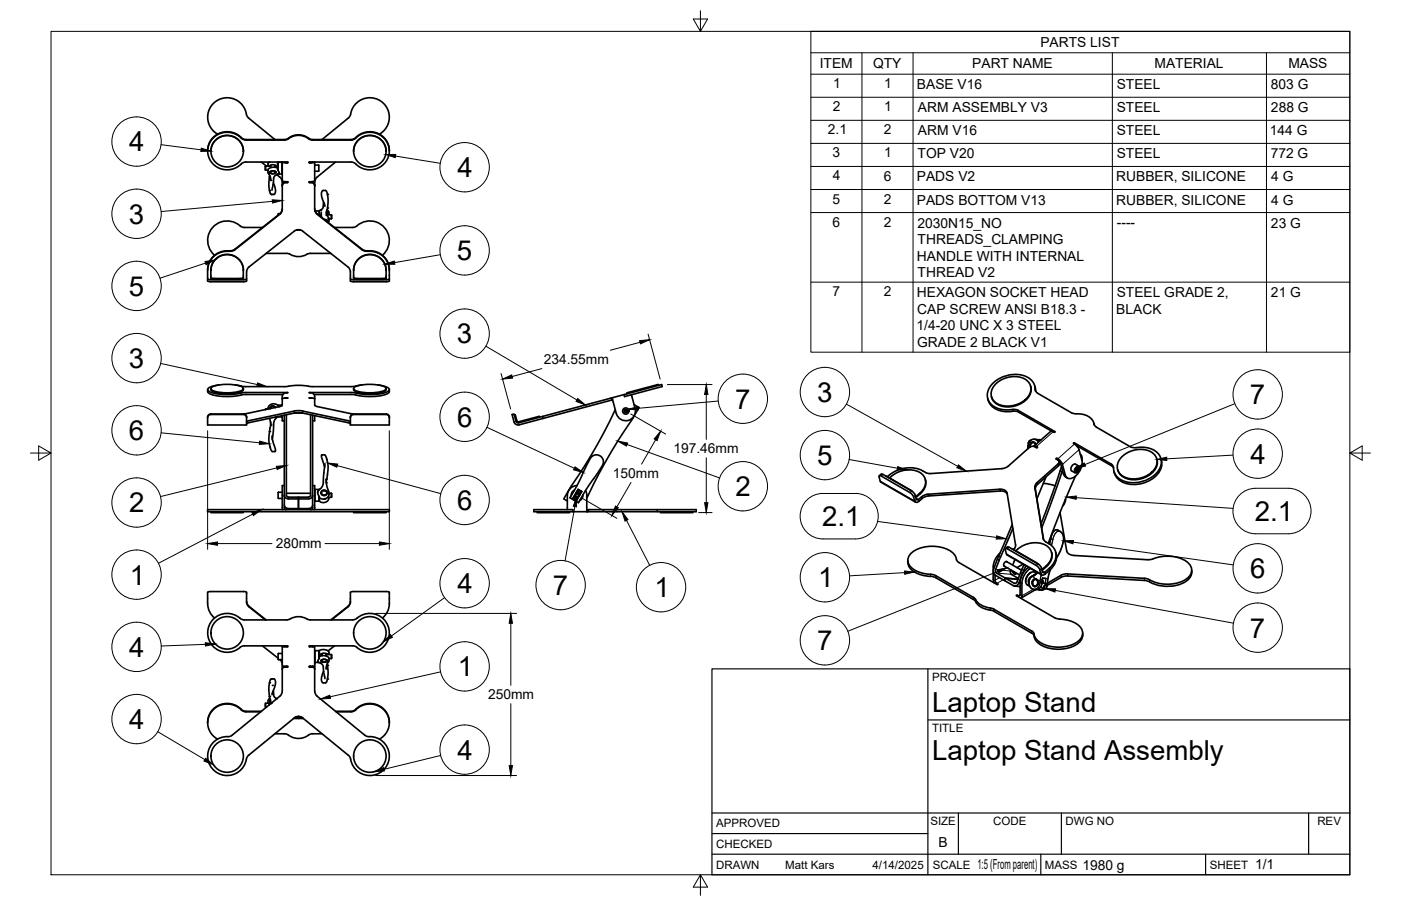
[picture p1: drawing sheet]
<svg xmlns="http://www.w3.org/2000/svg" width="432mm" height="279mm" viewBox="0 0 432 279" stroke-linecap="round" stroke-linejoin="round" font-family="sans-serif">
<!-- layer: Visible -->
<g fill="none" stroke="#000" stroke-width=".51">
<path d="M76.6 36.4l8.1 6.6M76.6 36.4l-.4-.5a6.1 6.1 0 0 0-5-5.6 6.1 6.1 0 0 0-6.6 3.3 6 6 0 0 0 2.5 7.8M64 46.4v.2M64 46.4a6.1 6.1 0 0 1 4.1-5.5 6.1 6.1 0 0 1 6.6 1.8l1.1 .3h12.2a7.9 7.9 0 0 1 5.1-1.3l3.2 1.3 12.7-.1a6.6 6.6 0 0 1 8.6-1.1 5.7 5.7 0 0 1 2.4 4.8M65 46.6v.1M65 46.6a5 5 0 0 1 5-4.9 5 5 0 0 1 5 4.9M66.2 43.5a5 5 0 0 1 7.2-.5 5 5 0 0 1 0 7.3 5 5 0 0 1-7.2-.5 4.7 4.7 0 0 1 0-6.3zM75 46.6v.1M75.8 50h12.8M75.8 50l-.8 .1a6.5 6.5 0 0 1-9.2 .6 5.9 5.9 0 0 1 .3-8.6 5.9 5.9 0 0 1 8.6 .8l1.1 .3h12.2a7.9 7.9 0 0 1 5.1-1.3l3.2 1.3 12.7-.2a6.5 6.5 0 0 1 9.2-.5 5.9 5.9 0 0 1-.3 8.5 5.9 5.9 0 0 1-8.6-.7l-1.1-.3M80.6 50l1.5 1.2M81.9 51.2v1.3"/>
<path d="M81.9 52.5h.7M81.9 51.2h1.5M82.6 52.5v.8l.6 1 .3 1.3M83.1 50l-.5 .4v.8M83.1 54.1l-.2 3.3 .2 1.6 .5 1 .9-.1 .4-.7-.1-1.3-.6-1.5M83.1 51.2a1.29 1.29 0 0 1 2 0M83.2 53.1l.2 .3M83.2 53l1.3-.3 .6 .4a1.21 1.21 0 0 1-2 0zM83.3 51.1l.2 .6M83.3 53a.89 .89 0 0 1 1.6 .3 .89 .89 0 0 1-1.6-.3zM83.4 51l-.2 .2M83.4 52.8l-.1 .5 .3 .2"/>
<path d="M84.7 51.5v.1M84.8 51.2h.7M84.9 51l.1 .2M84.9 52.8l.1 .3-.3 .4M84.9 51.1l-.2 .4M85 53.1l-.2 .3M85.3 53.8l1 .8M85.5 51.8l-1.8-.2-.9 .4-.2 .5M85.6 50h.1M85.6 50.1v2.4zM85.6 52.5l.5 .8-.1 .3-.3 .1M85.6 50.1h1.4"/>
<path d="M85.8 53.7h1.1M86 53.3l-1.6 1.4-.6 4M86.3 54.6l.6 .9 .1 .7v8.4l-.3 .9-.4 .6M86.9 50v3.7M87 50v5.7l1.3 .3M87 53.6l-.1 .1M87.6 56v.2M87.6 50h1.1M88.3 56l.4 .1-.1 .2a1.2 1.2 0 0 0-1.6 1M88.3 56v.2M88.6 50h.1a1.25 1.25 0 0 1-1.7 0M88.7 56.1l-.1 .1a1.2 1.2 0 0 0-1.6 .9"/>
<path d="M95.3 56.1l.1 .1a1.23 1.23 0 0 1 1.6 .9M95.4 50h12.8M95.4 50h-.1a1.22 1.22 0 0 0 1.7 0M95.7 56l-.4 .1 .1 .2a1.18 1.18 0 0 1 1.6 1M95.7 56v.2M96.4 56v.2M96.4 50h-1.1M97 50v5.7l-1.3 .3M97 50.9h1.1M98.1 50.9l.1 1.9h-1.2M100.9 59.8l-.5-1.1-.9 .1-.4 .6v1.2l1 3M100.9 59.9l.2 2.6-.6 3.3"/>
<path d="M103.4 50l-5.7 4.6-.6 .9v9.7l.6 .9 14.5 11.3a8.2 8.2 0 0 1 6 1.8 5.7 5.7 0 0 1 1.8 4.1M109 46.6a5 5 0 0 1 5-4.9 5 5 0 0 1 5 4.9M109 46.6v.1M110.2 43.5a5 5 0 0 1 7.2-.5 5 5 0 0 1 0 7.3 5 5 0 0 1-7.2-.5 4.7 4.7 0 0 1 0-6.3zM116.9 41.4a6 6 0 0 0 .3-10.3 6 6 0 0 0-9.2 4.4l-.6 .9-8.1 6.6M119 46.6v.1M70 77.3h1.1M70 77.5h1.1M70 77.3a5.9 5.9 0 0 0-6 5.8M70 77.5a5.9 5.9 0 0 0-6 5.8M80.9 70.1l-6.3-.1a6.1 6.1 0 0 0-7.2-1.2 6.1 6.1 0 0 0-3.3 6.6l1 2.1 1 1.2M82 78.1l6.7 .1a6.2 6.2 0 0 0 6.6 0l6.7-.1"/>
<path d="M85.7 66.3l.1-.4h.5l-13.9 11-1.3 .4M86.3 66.1l-13.9 11-1.3 .4M87 64.4l-.1 .7-.6 .8M90.7 71.3l-14.2 11.3-.5 1.2v2.2M90.7 71.3l1.3-.5 1.3 .5 14 11 .7 1.2v3.1l1 .3M91.3 71h1.4M97 64.4l.1 .7 .6 .8 13.9 11 1 .4a6.4 6.4 0 0 1 7.3 4.9l.1 4.4M97.1 65l1.2 .1M98.3 65h.1M98.3 65.1v1.3M98.3 65.1l.1 1.4M98.7 66.7h.1"/>
<path d="M99 66.1l-.1 .1M99 65.4v1.1l-.2 .2M99 66.1l-.6 .1M99.7 62.3l-.2 1.9-1.2 .8M100 67.7l.7 .2 .1 .4M100.1 67.7l.5 .2 .1 .3M100.7 67.9v.4M100.8 68.1l-.1 .2M100.9 64.6l.5 .8v.8M100.9 65.4v1.2l.5 .8v.8l-.3 .4M100.9 66.2h1.2M101.4 67.5h.7"/>
<path d="M102.1 66.2v1.3M103.1 70.1l6.3-.1a6.1 6.1 0 0 1 8.8-.1 6.1 6.1 0 0 1-.3 8.8M64 83.1v3.5l.3 .2 11.1 .1 .6-.3v-.6M65 83.3v2.6M65 85.6l1 .3h8M65 83.4a5 5 0 0 1 5-4.9 5 5 0 0 1 5 4.9M65 85.9l1 .3h8M65 83.3a5 5 0 0 1 5-4.9 5 5 0 0 1 5 4.9M75 83.3v2.6M75 85.6l-1 .3M75 85.9l-1 .3M76 86l-1 .3h-10l-1-.3"/>
<path d="M108 86l1 .3M109 85.6l1 .3M109 83.4a5 5 0 0 1 5-4.9 5 5 0 0 1 5 4.9M109 86.3h10M109 86.9h10M110 86.2l8.4-.1 .6-.2v-.5a5.8 5.8 0 0 0-3.3-6.7 5 5 0 0 0-6.7 4.6v2.6l1 .3M119 85.6l-1 .3h-8M120 86.6l-1 .3M120 86l-1 .3M65 119.8v.3M65.1 119.6a12.1 12.1 0 0 1 8.4-.7 1.21 1.21 0 0 1 1.4 1.2 12.1 12.1 0 0 1-9.8 0zM67.5 118.7l-2.3 .5a1.05 1.05 0 0 0-1.1 1.2 12.6 12.6 0 0 0 8.1 1.2l3.2-.6 13.4 .1a1.48 1.48 0 0 0-1.8 1.2v2.7l-.7 .4"/>
<path d="M72.5 118.7l2.9 .5h12.3a23.6 23.6 0 0 1 8.6 0h12.3l2.9-.5M75 119.8v.3M109 119.8a.9 .9 0 0 0 .8 1.1 14.5 14.5 0 0 0 8.8-.3l.4-.8M109.1 119.6a12.1 12.1 0 0 1 8.4-.7 1.21 1.21 0 0 1 1.4 1.2 12.1 12.1 0 0 1-9.8 0zM116.5 118.7l2.3 .5a1.05 1.05 0 0 1 1.1 1.2 12.6 12.6 0 0 1-8.1 1.2l-3.2-.6-13.4 .1a1.45 1.45 0 0 1 1.8 1.2v2.7l.3 .2 11.5 2.5M202.9 118.9v-.3l-8.3 2.2-1.4 .3 .1 .3M307.2 118.1a7.8 7.8 0 0 1 9.4-.7 3.7 3.7 0 0 1-.6 5.8 7.8 7.8 0 0 1-9.4 .7 3.7 3.7 0 0 1 .6-5.8zM317.6 119.1a4.6 4.6 0 0 1-2.9 5.4 7.1 7.1 0 0 1-8.4-.7l-.7-1.5M318.9 119l.1 .5M319.1 119.5l.1 1.1M64 120.1v.7M64 120.7a3.2 3.2 0 0 0 2.9 1.4 25.8 25.8 0 0 0 8.9-.5l11.4 .1"/>
<path d="M64.3 127.9l.7-.2h10a.94 .94 0 0 1 1 1.1v2.3h-12v-2.5zM65 120.1a3.5 3.5 0 0 0 3.1 1.2 11.4 11.4 0 0 0 6.8-.9l.1-.3M76 128.8a.98 .98 0 0 0-1-1h-10a.98 .98 0 0 0-1 1M81.9 126.2v.1M81.9 126.2l-.2 .1M83.1 129l.3 1.9M83.5 130.1l-.6 4.8v1.6l.7 2.5 .3 .3h.9l.1-.6-.9-2.9-.2-1.4M84.8 125.7a.87 .87 0 0 0-.9-.4 .87 .87 0 0 0-.6 .7M84.9 125.6a.94 .94 0 0 0-1-.3 .94 .94 0 0 0-.7 .7M85 128.6h.1M85 125.6a.99 .99 0 0 0-1.1-.4 .99 .99 0 0 0-.8 .8M85.2 128.8l-.8 1.4-.5 5.2"/>
<path d="M85.2 128.8h.1M85.5 128.5l1.4 .1M85.5 128.5h.1M85.6 128.5l-.4 .3M85.6 128.4v.2M85.7 125.1l.3 .3M85.9 125.4l-.7-.7-1.3-.1-.9 .5-.4 1-.7 .1M86.3 125.4l-11.1 2.3M86.9 124.9v.2M86.9 128.2v.4M86.9 124.9l-1.3 .2M86.9 124.9l.1 .1"/>
<path d="M87 128.2v1.6h.6M87 128.5l-.1 .1M87.6 128v28.5l.2 .5 .5 .2M87.8 122.8l1-.1-1.8 .3M88.3 127.9v24.9M90.6 127.4h2.7M90.7 127.4l-14 2.9-.7 .4M90.7 126.8l-14 2.9-.7 .4M90.7 127.4l2.1-.1 14.5 3 .7 .4M90.7 126.7h2.6l14 3 .7 .4M95.7 127.9v24.9M96.2 122.8l-1-.1 1.8 .3"/>
<path d="M96.4 128v28.5M97 128.2v1.6h-.6M109 127.7h10M109 127.8h10M109 127.8a.98 .98 0 0 0-1 1M109 127.7a1 1 0 0 0-1 1.1v2.3h12v-2.5M119 127.7a.98 .98 0 0 1 1 .9M119 127.8a.98 .98 0 0 1 1 1M120 120.1a1.27 1.27 0 0 1-1.3 1.6 23.2 23.2 0 0 1-10.5-.1l-11.4 .1M158.5 128.1l.3-.1 .5 1.9M159.4 129.9l.4 .2M166.2 128.7l-.1-.3-6.4 1.7"/>
<path d="M167.2 128.4l.2 .6M188.4 122.7l.1 .7M188.7 122.7l1.2 4.9a3 3 0 0 0 3.7 2.1 3 3 0 0 0 2.2-3.7M189.7 126.3a167.8 167.8 0 0 1-14 24.2l-1.9 3.4 1.1 .6M192.3 121.7l.2 .6 11.6-3.1-.2-.6-.4 .1-43.7 11.7-.5-.1-.3-.3-.6-2.3-.6 .1 .6 2.3a1.28 1.28 0 0 0 1.6 .9l28.8-7.7M192.5 126.4l.5-.2 .4 .4-.1 .5-.6 .2-.4-.4zM192.5 126.4l.3 .4-.5 .1M193 126.2l-.2 .6 .6-.2M193.3 127.1l-.5-.3-.1 .5M194.6 121.7l1.1 4.3M195.4 124.8l1.6 .9-2 3.3a168.9 168.9 0 0 0-14.1 24.5M304.4 122.9a5.7 5.7 0 0 0 6.7 4l1.8-.1 1.1 .3"/>
<path d="M313.9 127.1l10.2 5.9M317.5 135.9l-.5 .8M317.8 135.7l-.6 .4-.2 .7M318.5 136.4l-.8 .4-.2 1a.92 .92 0 0 1 .5-1.3 .92 .92 0 0 1 1.2 .6 .95 .95 0 0 0-1.1-.8 .95 .95 0 0 0-.7 1.3v.3M318.6 137.6l.6-.1 .6 .4-.2 .2-.7-.3M319 137.8l-.7-.2-1.1 .4-6.4 5.7-1.5 .8-23.3 1.5a10.1 10.1 0 0 0-7.4-1.6l-3 1.1-2.1 1.5M319.1 137.2a.86 .86 0 0 0-1.1-.7 .86 .86 0 0 0-.5 1.3M319.2 120.6h.1M320.4 136.1l-.8-.6-1.1-.1-.7 .3-.8 1-.3 1.8M320.9 135.6l-1 .1M323.8 133.1l-5.1 4.5M323.8 133l1.2 .3 .2-.1-12-6.9a14.2 14.2 0 0 1-6.5-.8 4.4 4.4 0 0 1-.3-7.6 9.4 9.4 0 0 1 11.1-1 5 5 0 0 1 1.7 3.8l.6 .6 10.8 6.1a12.1 12.1 0 0 1 5.1 1.2 4.7 4.7 0 0 1 1.8 2.7l10.9 6.5 1.8 .2"/>
<path d="M331.1 136.6l11.3 6.5 .6 .5a5 5 0 0 0 3.1 4.6 9.3 9.3 0 0 0 11.6-4.5 4.4 4.4 0 0 0-3.7-5.5l-1.8-.3-2 .1M331.1 136.5l-.2 .3 1 .7 .5 .8 1 3.6M331.7 137.3l10.9 6.3 .6 .6M337.1 130.6l.2 .4M64 157.2h56v.6h-56zM65 157.8v.3h10v-.3M87 151.8l-1.3 .1 .1 1.8h1.2M87.6 149.8h-.6v6.7l.2 .7M87.6 155.7l.3 .7 1 .4M87.6 152.7l.3 .7 .6 .4 3.5 .1v-.6h-3.1M88.3 152.1h7.4M88.3 152.7l.2 .4 .4 .2"/>
<path d="M88.9 156.8h6.2M95.7 152.7l-.2 .4-.4 .2M96.4 149.8h.6l-.2 7.4M96.4 155.7l-.3 .7-1 .4M96.4 156.5l-.2 .5-.5 .2M96.4 152.7l-.3 .7-.6 .4-3.5 .1v2.9v-3.5h3.1M97 154.5l.1 .1M97.1 150.9v3.7M97.1 154.6l1.3-.1-.1-1.4v1.5M97.1 150.9l1.3 .1M97.1 150.9l-.1 .1M98.3 151.1l-.4 .8"/>
<path d="M98.3 151.1l-.3 .4-.1 .5 .4 1.1M98.3 150.9v.1M99 152a.91 .91 0 0 1 .9-.7 .91 .91 0 0 1 .9 .7M100.1 144.1l-1-3 .1-.8h.9l.3 .3 .6 2.4 .1 1.9-.6 3.8M100.1 143l-.5 6.3-.5 1.1-.8 .7M100.3 153.8l-.3 .1M100.5 153.7l-.7 .2M100.5 147.8l.3 2.3 .6 1.6-.1 1.1-.5 .7-.7 .4h-1l-.7-.4M101 153.4h1.1M101.4 153.4l-.2 .8-.8 .7h-1.3l-.7-.4M101.4 152.1h.7M102.1 152.1v1.3"/>
<path d="M109 157.8v.3h10v-.3M164.5 157.2h12.1v.6h-12.1zM165.5 157.8v.3h10.1v-.3M174.9 152.8v4.4M176.5 153.9l-.8-.4 2.4-4.1 3.9-8.2 .7-.6 .8-.3h.8l.7 .3 .9 1.3-.1 1.5-4.9 7.2-2.7 4.4M176.5 153.9l1.1 .6M176.5 153.8l1.2 .6M176.6 157.8h4.2M176.7 153.5l1.1 .7M176.8 153.2l1.2 .7M177.1 152.8l.3 .5 .8 .2M177.1 151.1l-.8 .7-.3 1.1"/>
<path d="M177.5 152.1h.7l.4 .6M177.6 154.5l.6 .5M177.7 151.6l1.2 .7M177.8 149.8a2.99 2.99 0 0 0-2.9 2.9M177.9 151.3l1.1 .7M178.1 151.1l1.1 .6M178.1 151l-1.7 2.9M178.1 151h.1M178.1 151h.2M178.2 150.9l1.1 .7M179.2 151.5l.1 .1M179.3 151.6l-1.7 3"/>
<path d="M179.7 152.6l-.3 1.1-.8 .7M180.5 151.3l.4 1.4M180.8 157.2h.3M180.8 152.8v5M180.8 157.8h.3M180.9 153.5l-.1 .1M181.1 157.2h33.5v.6h-33.5zM202.6 157.2v.6M203.6 157.8v.3h10v-.3M271 146.7l.7-.5 .5 .1 8.8 5.1 1 1.1 .4 1.5M273 146.8l7.9 4.6M274.7 146.9l-.5 .5"/>
<path d="M274.7 146.9a7.8 7.8 0 0 1 9.5-.7 3.7 3.7 0 0 1-.6 5.8l-1.4 1.2M280.5 151.9l-8.9-5.1-.3-.1-.4 .1 .7 1.9 10.6 6.2M280.5 151.9l1.1 1.4M281.6 153.3l.3 1.2M282.4 154l.3 .2 .4-.2M283.1 154l1.7-1.3 1.2-.3 22.2-1.5 1 .1a1.56 1.56 0 0 1 1.2 1.2l2.6 15.8-.1 .8-.5 .7M285.2 147.8a4.1 4.1 0 0 1-1.6 4.5l-1.3 1.2M310.4 152.4l-1-.9-1.1-.1-22.1 1.5-1.3 .4-1.6 1.3a.78 .78 0 0 1-1.4-.2M319 150.4l2.6 16.1M319.6 148.8l-.6 .9v.7M319.8 149.4l-.6 .9-.1 .6M321.6 149.1l3.6 .7"/>
<path d="M322.4 147l-2.8 6.9M325.5 141.6l.8 .5v.7l-.2 .3M326.1 143.1l-6.5 5.7M326.2 143.7l-6.4 5.7M326.3 142.1l.6 .8M326.4 142.3a.99 .99 0 0 1-.2 1.4M326.4 142.5l.4 .2M326.7 158.1l2.1 11.9 .7 .9 1.5 .4 22.7 1.3M326.9 142.9l.8 3.2M327.2 144l-6.4 17.6M327.5 145.1l-6.4 17.7M327.8 146.1l.4 .8 .8 .5"/>
<path d="M328.4 154l-.1 .9-.8 1.1M330.3 145.2l1.4 .7 .9-.8 .1-1.1-1.2-.9a1.38 1.38 0 0 0-1.2 2.1M331.4 146.8l-4.3 10.4-4 10.4M331.7 144.6l.4-.4 .4 .2-.2 .6-.4 .4-.4-.2zM331.7 144.6l.1 .1-.2 .2M331.9 144.4l-.1 .3 .5 .3M333 140.1a4.6 4.6 0 0 1 .2 4.3 4.3 4.3 0 0 1-3.9 3.2l-.8-.6-.2-.5-.8-3.3a2.55 2.55 0 0 0-2-1.8v.2M343.3 145.4l.2 .5M346.1 140.6a7.8 7.8 0 0 1 9.4-.7 3.7 3.7 0 0 1-.6 5.8 7.8 7.8 0 0 1-9.4 .7 3.7 3.7 0 0 1 .6-5.8zM356.5 141.5a4.6 4.6 0 0 1-2.9 5.4 7.1 7.1 0 0 1-8.4-.6l-.8-1.5M357.8 141.5a5.7 5.7 0 0 1-3.7 6.8 8.4 8.4 0 0 1-9.9-1l-.7-1.4M279.8 172.8a4.4 4.4 0 0 0 3.8 4.4l4.5 .8 12.2 7.1a6.4 6.4 0 0 0 5.6 3.2l.5 .2"/>
<path d="M306.1 174.8v3.8l.4 1.2M306.7 177.3v1.9l.5 .7M307.2 179.9l.3 .3-12.5-7.2a5 5 0 0 0-4.5-4.1 10.6 10.6 0 0 0-9.8 1.9 3.1 3.1 0 0 0 1.1 4.9 17.9 17.9 0 0 0 6.3 1.7l11.9 6.8 .7 .7M307.4 172.4l-1.1 2.9a1.78 1.78 0 0 0 .5 2.1l2.8 1.6 .3-.7-2.8-1.6M308.2 170.6l-1.3 1.6-.6 1.3-.2 1.3M308.4 171.8l-1.6 3.9v.6l.3 .4M309.4 174.5l4.9 2.8M309.9 169.6l.6 1.6 10.6 6.1M310.2 173.1l4.7 2.8M310.4 173.3a.78 .78 0 0 0-.9 .4 .78 .78 0 0 0 .2 .9M310.5 168.7l-.6 .5M310.5 168.7l.6 .1"/>
<path d="M310.5 169.3l8.9 5.1 1.1 1.3M310.5 169.2l-.5-.1-.1 .5M311.1 168.8l8.8 5.1 1.1 1.4M311.6 175.7l-.2 1 .3 .4M311.7 177.1l2.2 1.3M311.9 169.3l.4 .1M312 161.7l-4.6 10.7M312 176l.8 1M312.1 176.2l1 .7M312.2 162.9l-3.8 8.9M312.3 169.4l7.1 4.1M312.8 172.5l-.7 1.8"/>
<path d="M313.1 169.9a7.8 7.8 0 0 1 9.9-1.2 3.7 3.7 0 0 1-.5 5.8l-1.4 1.2M313.1 176.9l-.2 .1M314.6 176.6l-1.2 2.9-.3 .4h-.5l-2.7-1.6 3.9 .3-3.9-.3-.3 .7 2.7 1.6a1.17 1.17 0 0 0 1.7-.8M315 179.9v3.8M315.3 174l-1.9 1M315.6 174.2l-1 2.3M316.2 174.5l-2.2 5.3M317 175a5.9 5.9 0 0 0-2.6 4.6v4l-.3 .2-.7-.3-.1 .2 11.8 6.8M317.6 175.3a5.9 5.9 0 0 0-2.6 4.6M317.7 176.6a3.2 3.2 0 0 0-1.6 2.7M318.1 177.7l-.9 1.3 .1 1.7 .8 .9 1.1 .2M318.1 177.7l-1.1 1 .1 1.4"/>
<path d="M318.4 178.9a1.05 1.05 0 0 1 1.5 .1 1.05 1.05 0 0 1-.2 1.5 1.05 1.05 0 0 1-1.5-.1 1.05 1.05 0 0 1 .2-1.5zM318.5 179a.96 .96 0 0 1 1.4 .4 .96 .96 0 0 1-.6 1.3 .97 .97 0 0 1-1.1-.6 .97 .97 0 0 1 .3-1.1zM318.5 178.9a.94 .94 0 0 1 1.3 .1 .94 .94 0 0 1 .1 1.2 .93 .93 0 0 1-1.4 .5 .93 .93 0 0 1-.2-1.4zM318.7 177.5l-.6 .2M318.7 177.5h.1M318.7 177.4h.1M319 177.3l-.3 .1M319.2 178.6a1.17 1.17 0 0 0-1 1.1 1.17 1.17 0 0 0 .8 1.2M319.4 173.5l.4 .3M319.4 177l-1.1 .6M319.5 176.8a2.01 2.01 0 0 0-3.2 1.5l-.1 .5a1.56 1.56 0 0 0 1.2 2M319.8 176.6l-1.1 .9"/>
<path d="M320.5 175.7l.3 1.2a.64 .64 0 0 0 1 .4l.4-.3M321 175.3l.3 1.1M321.2 179.5l1.3 .8M321.2 179.4l.3 .3M321.2 178.9l.4 .9-.4-.9M321.5 166.1l.8 1M322.3 167.1a4.5 4.5 0 0 1 3.2 3.7 4.5 4.5 0 0 1-2.1 4.4M322.3 178.4l-1-.1-.5 2.6-.7 .8-.9 .1M323.4 175.2l-1.6 1.4-.5-.2M323.7 175.6l-.6 2.3-.4 2.7 4.3-2.5M324.1 170.3a4.1 4.1 0 0 1-1.6 4.4l-1.3 1.2M325.4 170.2l.1 .6"/>
<path d="M325.5 170.8a5.1 5.1 0 0 1-1.9 5l-1.4 1.2M326.8 163.9l-1.3-.5-.8 .6-.6 1-.7 2.8M326.8 163.9l.9 1.2 .1 1.4-1 3.4-1.2 2.2M327 177.4l-4.2 2.5M327.1 177.4l2-.4 23.6 1.4M327.1 178l2-.4 23.6 1.4M355.4 172.3a11 11 0 0 1 11 1.4 3 3 0 0 1-.9 5 11.9 11.9 0 0 1-11.9-.2l-.9-.2M355.4 172.3l-1.7 .3M367.3 175.9a4 4 0 0 1-3 4.1 12.2 12.2 0 0 1-10.7-.9l-.9-.1M64 186.2l.4 2.1 .7 1.2 1 1.1M65 182.4h10M65 182.4a.82 .82 0 0 0-1 .2 .82 .82 0 0 0 0 1v2.6"/>
<path d="M74 190.7l1.3 .5 13.4-.1a6.2 6.2 0 0 1 6.6 0l13.4 .1 1.3-.5M74 190.7a6 6 0 0 0-8.4 .4 6 6 0 0 0 .3 8.4 6 6 0 0 0 8.4-.1l1-.2h13.4l-.1 .3h-1.6v6h1.3M75 182.4a.82 .82 0 0 1 1 .3 .82 .82 0 0 1 0 .9 4.4 4.4 0 0 0 .5 3.3l5.3 4.3M76 185.5l.5 1.2 5.5 4.5M80.9 199.2l4.8 3.8M87.6 199.2v.3M96.4 199.2v.3M103.1 199.2l-2 1.5M108 185.5l-.1 .6-.6 .9-5.3 4.2M109 182.4h10M109 182.4l-.9 .2-.1 1a4.6 4.6 0 0 1-.5 3.3l-5.3 4.3M110 190.7a6 6 0 0 1 8.4 .4 6 6 0 0 1-.3 8.4 6 6 0 0 1-8.4-.1l-1-.2h-13.4l.1 .3h1.6v6"/>
<path d="M119 182.4l1 .3M120 182.7v.9a7.6 7.6 0 0 1-2.1 7M300.7 184.9a6.6 6.6 0 0 0 5.2 2.8l.5 .2M306.4 188.6l12.1 7.1a5 5 0 0 0 4.5 4.1 10.5 10.5 0 0 0 9.9-2 3.2 3.2 0 0 0 .8-2.5M306.4 187.9l11.6 6.7M312.7 180.7l1.7 .2M315 183.7l-.4 .8M319.2 181.8l-4.6 2.7M320.8 181.1l.9 .6M321.9 181.7l-.8 .3-1.3-.2M322 180.7l.5-.2 .2 .3-.2 .5-.5 .3-.2-.3zM322.3 181.5l-.1 .1"/>
<path d="M322.7 180.8v-.3a.69 .69 0 0 0-.9 .2 .69 .69 0 0 0 .2 1l.2-.1M325.1 190.5l1.6 .4M326.7 190.9a7.9 7.9 0 0 1 6.7 3.1 3.2 3.2 0 0 1-1.9 4.3 11.1 11.1 0 0 1-11.8-.9l-.8-1.2-.4-1.2-.5-.4M80.3 219.5l-5.3-.1a6.6 6.6 0 0 0-8.3-1.3 5.7 5.7 0 0 0 .4 9.8M80.6 219.4l-5.6-.2a6.5 6.5 0 0 0-9.2-.6l-1.3 1.9-.5 2.2M81.9 216.9v1.2M83.1 210.5l-.2 2.6 .6 3.4M83.1 216l-.1 1.4M83.1 210.4l.5-1h.9l.4 .6-.1 1.2-1 3M83.1 216.9h-1.2l-.2 .2a.65 .65 0 0 0 .4 1M83.1 215.2l-.5 .8v.9M84.2 213l.2 1.6 .9 .9"/>
<path d="M85.7 203.3l1.3 .1M86.3 214.7l-15.4 12.4a6.1 6.1 0 0 0-6.3 3.4 6.1 6.1 0 0 0 1.4 7.1 6.2 6.2 0 0 0 6.4 1.1 6.2 6.2 0 0 0 3.8-5.2l.4-.6M86.3 203.4l.5 .7 .2 .8M87 205.5v7.6l-.3 1-.4 .6M87 201.5h-1.2l-.1 1.8M87.6 205.8l-.4 .1-.2 .5M87.6 205.5v.3M88.3 205.5v.3M88.3 205.5h.3M88.6 205.4l.2 .2-.2 .2h-1M95.4 205.5h.3M95.4 205.4v.4h1.2l.4 .6"/>
<path d="M95.7 205.5h1.3M95.7 205.5v.3M96.4 205.5v.3M97 204.2l1.2 .1M97 205.5v7.6l.5 1.3 15.6 12.7a6.1 6.1 0 0 1 6.3 3.4 6.1 6.1 0 0 1-1.4 7.1 6.2 6.2 0 0 1-6.4 1.1 6.2 6.2 0 0 1-3.8-5.2l-14.5-12.1-1.3-.5-1.3 .5M97.1 200.7l-.1 4.2M97.1 200.7h1.2M97.1 200.7l-.1 .1M97.9 203.9l.4 .4M98.3 200.7l1.1-.4 1.2 .1 .7 .6 .1 .8M98.3 204.3l.7 .4 .6 .6 .5 4M98.3 200.7v2.4z"/>
<path d="M98.3 203.1l-.4 .8 .1 .3 .3 .1M98.4 202.4l1.7-.2 .9 .3 .4 .4v1l-.6 1.1-.3 1.2M98.4 201.8h.8M98.9 201.8a1.29 1.29 0 0 1 2 0M99 203.7l.2 .3M99 203.6l1.3-.3 .6 .5a1.21 1.21 0 0 1-2 0zM99.1 201.7l.2 .5M99.1 203.6a.89 .89 0 0 1 1.6 .3 .89 .89 0 0 1-1.6-.3zM99.1 201.6l-.1 .2M99.1 203.5v.4l.2 .2M100.5 201.8h1.6M100.7 201.6l.1 .2"/>
<path d="M100.7 203.5l.1 .2-.4 .4M100.7 201.7l-.2 .6M100.8 203.7l-.2 .3M100.9 204.7l.2 3.3-.3 1.8-.4 .8-1-.1-.3-.7 .1-1.3 .5-1.5M101.4 203.1h.7M102.1 201.8v1.3M103.4 219.4l5.6-.2a6.6 6.6 0 0 1 8.6-1.1 5.7 5.7 0 0 1 2.4 4.8M103.6 219.5l5.4-.1a6.5 6.5 0 0 1 9.5-.3 5.7 5.7 0 0 1-1.6 8.8M64 222.7v.2M84.7 226.3h3.3a7.9 7.9 0 0 0 5.1 1.3l2.9-1.3h3.3M90.7 221.4l-14.1 11.5M90.9 221.3h1.1v.3h-1.5"/>
<path d="M92 220.9v.4M93.1 221.3h-1.1v.3h1.5"/>
<circle cx="192.9" cy="126.8" r=".96"/>
<circle cx="99.8" cy="151.9" r=".91"/>
<circle cx="99.9" cy="152" r=".79"/>
<circle cx="99.9" cy="152.1" r=".85"/>
<circle cx="177.9" cy="152.7" r=".48"/>
<circle cx="177.9" cy="152.7" r=".62"/>
<circle cx="70" cy="195.2" r="5"/>
<circle cx="114" cy="195.2" r="5"/>
<circle cx="70" cy="233.2" r="5"/>
<circle cx="114" cy="233.2" r="5"/>
</g>
<g fill="#000">
<circle cx="83" cy="54.6" r=".25"/>
<circle cx="83.1" cy="58.8" r=".25"/>
<circle cx="83.5" cy="55.6" r=".25"/>
<circle cx="83.7" cy="60" r=".25"/>
<circle cx="85.2" cy="53.9" r=".25"/>
<circle cx="100.9" cy="59.9" r=".25"/>
<circle cx="98.8" cy="66.7" r=".25"/>
<circle cx="98.8" cy="64.8" r=".25"/>
<circle cx="100.5" cy="66.3" r=".25"/>
<circle cx="100.9" cy="64.1" r=".25"/>
<circle cx="101" cy="67.5" r=".25"/>
<circle cx="83.1" cy="133.1" r=".25"/>
<circle cx="83.5" cy="131.1" r=".25"/>
<circle cx="100.5" cy="147.8" r=".25"/>
<circle cx="100.5" cy="148.9" r=".25"/>
<circle cx="318.3" cy="177.6" r=".25"/>
<circle cx="318.7" cy="177.5" r=".25"/>
<circle cx="319.4" cy="177" r=".25"/>
<circle cx="320.7" cy="178.7" r=".25"/>
<circle cx="320.7" cy="178.8" r=".25"/>
<circle cx="83" cy="214.8" r=".25"/>
<circle cx="83.1" cy="210.5" r=".25"/>
<circle cx="83.4" cy="216.9" r=".25"/>
<circle cx="83.5" cy="217" r=".25"/>
<circle cx="83.7" cy="209.4" r=".25"/>
<circle cx="83.9" cy="211.4" r=".25"/>
<circle cx="85.2" cy="215.4" r=".25"/>
<circle cx="98.8" cy="204.5" r=".25"/>
<circle cx="100.5" cy="206.2" r=".25"/>
<circle cx="100.9" cy="209.4" r=".25"/>
<circle cx="100.9" cy="205.2" r=".25"/>
</g>
<!-- layer: Visible Narrow -->
<g fill="none" stroke="#000" stroke-width=".31">
<path d="M312 126.3l.1 .5M313.8 126.6l.1 .5M316.8 138h.1M316.8 137.5h.1M317.1 138.2l-.3-.2v.4M318.8 135.5l.7 .2 .5 .7M319 120l.2 .6M319.4 135.5l1 .6M319.7 137.9l.1 .1M319.9 135.7h.9M320 136.4a1.65 1.65 0 0 0-2-.8 1.65 1.65 0 0 0-1.1 1.9l-.1 .5M320.4 135.6l.4 .1"/>
<path d="M324.6 133.2l-5.2 4.5M325.1 133.1v.1M331.1 136.6l.2 .4M331.2 136.9l-5.2 4.6M332.6 138.7l-5.2 4.5-.5-.3M337.2 130.8v.2M271.3 148.3l10.6 6.2 .5-.5M272.2 146.3l-.6 .5M273.4 147h-.1M280.5 151l-.1 .1M281 151.4l-.5 .5M282.1 152.8l-.5 .5"/>
<path d="M282.3 153.6l.8 .4 .2 .6M283.6 152v.3M284 153.2l.2 .6M286 152.4l.2 .6M308.2 150.9l.1 .5M319 150.4l.1 .5M319.6 148.8l.2 .6M325.8 141.3l.1 .5M326.1 143.1l.1 .6M326.7 145.2l.6 .4M327.1 144.3l.2 .1M327.7 146.1l.6 .4"/>
<path d="M331.7 144.2l.6-.3a1.03 1.03 0 0 1 .3 1.2 1.03 1.03 0 0 1-1.1 .6l-.2-.5zM332.5 143.7a1.38 1.38 0 0 0-1.2 2.1M342.4 143.1l.2 .5M286.8 177.1v.7M288.4 177.5v.7M306.1 174.8l.3 .2M306.8 175.7l4.6 .4M307.1 176.7l4.6 .4M307.4 172.4l.6 .3M307.8 171.5l.6 .3M308.1 178.2l-1.4 .7M309.2 178.8l-2 1.1v.3"/>
<path d="M310.2 170.8l10.6 6.1 .5-.5M311.1 168.8l-.6 .5M311.9 176l-.5 .2M312.2 176.4v.2M312.3 169.4l-.1 .1M312.5 176.9l-.6 .3M312.6 179.9h.4M313.1 176.9v.1M314 179.8h.4M314.4 179.6l.6 .3M314.6 176.6l.5 .3M315 175.6l.5 .3"/>
<path d="M318.1 177.7v.1M318.1 177.8a2.31 2.31 0 0 0 .4 3.9 1.87 1.87 0 0 0 2-2M318.7 177.5h.1M319.4 173.5h-.1M319.8 176.6l-.9 .8-.8 .4M319.9 173.9l-.5 .5M320.5 179.7l.6 .1M320.5 179.2h.1M320.5 179.2v.5M320.6 179.2a2.3 2.3 0 0 1-1.9 2.6M320.8 177.6h.1M320.8 177.2l-.3 2-2.4-1.4"/>
<path d="M320.9 177.2l-.3 2M321 175.3l-.5 .4M321.1 179.8h.1M321.2 179.8a1.99 1.99 0 0 1-2 2M321.2 176l.8 .5 .2 .5M321.3 178.4l1.1 .1M321.3 178.4h.1M321.3 178.4l-.2 1.4M321.4 178.2l-.1 .1M321.5 166.1l.1 .2M322.1 179.9v.2M322.1 179.9h.1"/>
<path d="M322.2 178.4l.1 .1M322.2 179.9h.6M322.2 179.9v.2M322.3 178.4v.1M322.3 178.5h.1M322.3 178.4l-.1 1.5M322.3 178.3v.1M322.4 178.5l-.2 1.4M322.5 174.5v.2M322.8 179.9h.1M322.8 179.9l-.1 .6M322.8 179.4h.1"/>
<path d="M322.9 179.4l-.1 .5M323.4 175.2l.2 .6M323.5 167.8l.3-1.7 .6 .4-.4 1.7M323.7 175.6l-.9 3.8M323.8 166.1h.1M324.1 168.3l1.1-3.6 .8-.8 .9 .1 .8 1.1 .1 1.5-.9 3.1-1.3 2.4M326.1 163.5l-.6-.1-.7 .5-1 2.2M326.8 163.9l-.6-.1-.8 .4-.6 .9-.3 1.4M327 177.4v.7M327.7 166.8h.1M329.1 177v.6M352.7 178.4v.6"/>
<path d="M354.3 178.8v.7M300 184.2v.7M300.7 184.9v.6M305.2 187.5v.7M306.4 187.9v.7M307.5 180.1v.2M313.5 183.6v.3M318 194.6v.6M318.4 181.7l-3.4 2-.6-.3-.6 .3v.3M318.7 195.5v.7M321.4 181.5l-.9 .4-.7-.1M321.5 181.5l-1.2 .4"/>
<path d="M321.9 181.7l-1 .3"/>
</g>
<!-- layer: Border -->
<path d="M15.7 9.7h400.3v260.1h-400.3zM215.9 3.3v6.4l-2.2-3.8h4.4l-2.2 3.8M9.4 139.7h6.3l-3.8-2.2v4.4l3.8-2.2M416 139.7l3.8 2.2v-4.4l-3.8 2.2h6.4M215.9 269.8l2.2 3.8h-4.4l2.2-3.8v6.3" fill="none" stroke="#000" stroke-width=".31"/>
<!-- layer: Parts Lists -->
<g fill="none" stroke="#000" stroke-width=".31">
<path d="M249.9 9.7h166.1v98.9h-166.1zM249.9 16.3h166.1M265.7 16.3v92.3M281.4 16.3v92.3M342.8 16.3v92.3M390.3 16.3v92.3M249.9 22.9h166.1M249.9 30h166.1M249.9 37.1h166.1M249.9 44.2h166.1M249.9 51.3h166.1M249.9 58.4h166.1"/>
<path d="M249.9 65.6h166.1M249.9 87h166.1"/>
</g>
<!-- layer: Balloons -->
<g fill="none" stroke="#000" stroke-width=".31">
<path d="M248.3 154.6a7 7 0 0 1 5.3-2.4h10.1a7 7 0 0 1 7 7 7 7 0 0 1-7 7h-10.1a7 7 0 0 1-6.4-4.1 7 7 0 0 1 1.1-7.5zM381.7 153a7 7 0 0 1 5.3-2.4h10.1a7 7 0 0 1 7 7 7 7 0 0 1-7.1 7h-10a7 7 0 0 1-6.4-4.1 7 7 0 0 1 1.1-7.5z"/>
<circle cx="42.1" cy="43.7" r="7.6"/>
<circle cx="143.2" cy="51.6" r="7.6"/>
<circle cx="42.1" cy="65.9" r="7.6"/>
<circle cx="143.2" cy="77.2" r="7.6"/>
<circle cx="42.1" cy="88.2" r="7.6"/>
<circle cx="42.1" cy="110.4" r="7.6"/>
<circle cx="143.2" cy="102.9" r="7.6"/>
<circle cx="42.1" cy="132.7" r="7.6"/>
<circle cx="143.2" cy="128.5" r="7.6"/>
<circle cx="228.9" cy="123" r="7.6"/>
<circle cx="254.2" cy="120.9" r="7.6"/>
<circle cx="387.6" cy="121.6" r="7.6"/>
<circle cx="387.6" cy="139.9" r="7.6"/>
<circle cx="42.1" cy="155" r="7.6"/>
<circle cx="143.2" cy="154.2" r="7.6"/>
<circle cx="228.9" cy="150" r="7.6"/>
<circle cx="254.2" cy="140.3" r="7.6"/>
<circle cx="42.1" cy="177.2" r="7.6"/>
<circle cx="143.2" cy="179.9" r="7.6"/>
<circle cx="254.2" cy="178" r="7.6"/>
<circle cx="387.6" cy="175.3" r="7.6"/>
<circle cx="42.1" cy="199.5" r="7.6"/>
<circle cx="172.8" cy="180.4" r="7.6"/>
<circle cx="203.7" cy="181.1" r="7.6"/>
<circle cx="254.2" cy="197.5" r="7.6"/>
<circle cx="387.6" cy="193.6" r="7.6"/>
<circle cx="143.2" cy="205.5" r="7.6"/>
<circle cx="42.1" cy="221.8" r="7.6"/>
<circle cx="143.2" cy="231.2" r="7.6"/>
</g>
<!-- layer: 0 -->
<g fill="#000" stroke="#000" stroke-width=".31">
<path d="M62 45.7l3 .9-3.1 .1zM118.9 47.6h3.1l-.2 1zM83.9 61.6l3.1 .2-3 .8zM63.2 80.6l3.1-.4-2.8 1.4zM118.6 81.5l2.9-1 .2 1zM79.4 118.1l2.9 1.1-3.1-.1zM80 136l3 .8-3.1 .3zM178.1 122.9l2.3 2-2.9-1.1zM190.4 136l3 .6-.3 1zM193.6 126.2l3-.8 .1 1zM77.6 158.1l3-1-2.5 1.9zM85.2 143.8l3.1-.2-2.9 1.2z"/>
<path d="M101 142.8l3.1 .3-.3 1zM177.7 153.2v3.1l-1-.2zM177.2 144l2.6 1.7-3-.8zM276.7 143.9l2.9 1h-3.1zM295.4 143.4l2.4 1.9-2.9-1zM328.7 153.3l3-.3v1zM331.6 144.4l2.6-1.6 .4 .9zM356.6 141.7l3-.7v1zM191.7 157.8l1.8 2.5-.9 .4zM278.8 176.1l3.1 .3-3.1 .7zM307.2 165.2l2.9 1h-3.1zM307.4 175.7l3-.6-2.7 1.6z"/>
<path d="M327.7 166.8l3.1-.1-.1 1zM63.3 198.2l3.1 .4-3.1 .6zM120.4 195.7l.5 .8-2.7 1.4zM322.2 181.5l3.1 .1-.2 1zM98.8 215.6l2.8-1.2 .3 1zM63.4 233.8l2.3 2-2.8-1.1zM115.4 238l2.8-1.3 .2 1z"/>
</g>
<g fill="none" stroke="#000" stroke-width=".31">
<path d="M49.6 44.6l12.4 1.6M121.9 48.1l13.8 2.3M83.9 62.1l-34.2 3.1M135.7 78.5l-14.1 2.5M63.4 81.1l-14.1 4.7M49.5 112.1l29.8 6.5M149.8 106.8l28 16.5M49.7 133.5l30.3 3M150.1 131.8l26.9 12.6M193.3 137.1l28.5 10.3M221.4 123.7l-24.7 2.2M260.9 124.6l34.3 19.2"/>
<path d="M380.6 124.5l-46.2 18.8M77.9 158.6l-29.1 15.1M85.3 144.3l-35.8 8.8M103.9 143.6l31.9 8.6M177.2 156.2l-3 16.8M261.7 141.7l14.9 2.7M331.7 153.5l48.3 3.3M380 140.4l-20.4 1.1M193.1 160.5l7.1 13.8M270.5 160.8l36.6 4.9M278.8 176.6l-17 1M307.6 176.2l-46.3 18.5"/>
<path d="M330.8 167.2l49.3 7M63.3 198.7l-13.6 .5M137 184.3l-16.4 11.8M325.2 182.1l54.9 10.1M135.8 207.2l-34.1 7.7M48.6 225.7l14.5 8.6M135.8 233l-17.5 4.3"/>
</g>
<!-- layer: FD_Dimensions -->
<g fill="none" stroke="#000" stroke-width=".31">
<path d="M154.4 115.2l3 10.9M167 113.7l-9.2 2.4M197.3 105.6l-9.2 2.4M199.7 103l3.8 13.9M205.7 118.6h13.8M64 132.8v36.6M120 132.8v36.6M194.4 127.7l10.7 6.2M202.1 135.6l-4.4 7.5M217.7 121.6v13.9M179.4 153.6l10.7 6.3M194.5 148.8l-4.4 7.5"/>
<path d="M215.3 158.1h4.2M217.7 141.2v13.8M67 167.6h16.8M100.2 167.6h16.7M115.8 189.2h43.4M157.4 192.2v19.1M157.4 217v19.1M115.8 239.2h43.4"/>
</g>
<path d="M154.9 116.9l2.8-1.3 .3 1zM197.1 105.1l3.1-.3-2.8 1.2zM203.6 133l-1.1 2.9-.9-.5zM217.7 118.6l.5 3h-1zM189.7 156.1l.9 .5-2 2.4zM217.2 155h1l-.5 3.1zM64 167.6l3-.5v1zM116.9 167.1l3.1 .5-3.1 .5zM157.4 189.2l.5 3h-1zM156.9 236.1h1l-.5 3.1z" fill="#000" stroke="#000" stroke-width=".31"/>
<!-- layer: Titleblock -->
<path d="M219.4 206.3h196.6v63.5h-196.6zM286 206.3v63.5M286 222h130M219.4 257.1h66.6M219.4 250.7h196.6M295.4 250.7v12.7M327.1 250.7v12.7M403.3 250.7v12.7M219.4 263.4h196.6M320.8 263.4v6.4M371.6 263.4v6.4" fill="none" stroke="#000" stroke-width=".36"/>
<g font-size="8.5">
<text x="39.9" y="46.7">4</text>
<text x="141" y="54.6">4</text>
<text x="39.7" y="68.9">3</text>
<text x="140.8" y="80.2">5</text>
<text x="39.7" y="91.2">5</text>
<text x="140.8" y="105.9">3</text>
<text x="39.7" y="113.5">3</text>
<text x="251.9" y="123.9">3</text>
<text x="385.3" y="124.7">7</text>
<text x="140.9" y="131.6">6</text>
<text x="226.6" y="126">7</text>
<text x="39.8" y="135.7">6</text>
<text x="251.9" y="143.4">5</text>
<text x="385.4" y="143">4</text>
<text x="226.7" y="153">2</text>
<text x="39.8" y="158">2</text>
<text x="140.9" y="157.2">6</text>
<text x="386.8" y="160.7">2.1</text>
<text x="253.4" y="162.3">2.1</text>
<text x="385.3" y="178.3">6</text>
<text x="40" y="180.3">1</text>
<text x="141" y="182.9">4</text>
<text x="170.4" y="183.5">7</text>
<text x="201.7" y="184.2">1</text>
<text x="252.2" y="181.1">1</text>
<text x="385.3" y="196.6">7</text>
<text x="39.9" y="202.5">4</text>
<text x="251.9" y="200.5">7</text>
<text x="141.1" y="208.6">1</text>
<text x="287.3" y="219.5">Laptop Stand</text>
<text x="39.9" y="224.8">4</text>
<text x="141" y="234.2">4</text>
<text x="287.3" y="234.5">Laptop Stand Assembly</text>
</g>
<g font-size="4.3">
<text x="320.7" y="14.5">PARTS LIST</text>
<text x="252.7" y="21.1">ITEM</text>
<text x="269.1" y="21">QTY</text>
<text x="299.7" y="21.1">PART NAME</text>
<text x="355.9" y="21.1">MATERIAL</text>
<text x="397.1" y="21.1">MASS</text>
<text x="256.8" y="27.2">1</text>
<text x="272.5" y="27.2">1</text>
<text x="282.6" y="27.5">BASE V16</text>
<text x="344.2" y="27.5">STEEL</text>
<text x="391.7" y="27.5">803 G</text>
<text x="256.6" y="34.3">2</text>
<text x="272.5" y="34.3">1</text>
<text x="282.9" y="34.6">ARM ASSEMBLY V3</text>
<text x="344.2" y="34.6">STEEL</text>
<text x="391.7" y="34.6">288 G</text>
<text x="255.2" y="41.4">2.1</text>
<text x="272.4" y="41.4">2</text>
<text x="282.9" y="41.7">ARM V16</text>
<text x="344.2" y="41.7">STEEL</text>
<text x="391.4" y="41.7">144 G</text>
<text x="256.6" y="48.6">3</text>
<text x="272.5" y="48.6">1</text>
<text x="282.8" y="48.9">TOP V20</text>
<text x="344.2" y="48.9">STEEL</text>
<text x="391.6" y="48.9">772 G</text>
<text x="256.7" y="55.6">4</text>
<text x="272.4" y="55.7">6</text>
<text x="282.6" y="56">PADS V2</text>
<text x="344" y="56">RUBBER, SILICONE</text>
<text x="391.8" y="56">4 G</text>
<text x="256.6" y="62.8">5</text>
<text x="272.4" y="62.8">2</text>
<text x="282.6" y="63.1">PADS BOTTOM V13</text>
<text x="344" y="63.1">RUBBER, SILICONE</text>
<text x="391.8" y="63.1">4 G</text>
<text x="256.6" y="69.9">6</text>
<text x="272.4" y="69.9">2</text>
<text x="282.8" y="70.2">2030N15_NO</text>
<text x="344.2" y="70.1">----</text>
<text x="391.7" y="70.2">23 G</text>
<text x="282.8" y="75.3">THREADS_CLAMPING</text>
<text x="282.6" y="80.4">HANDLE WITH INTERNAL</text>
<text x="282.8" y="85.5">THREAD V2</text>
<text x="256.6" y="91.3">7</text>
<text x="272.4" y="91.3">2</text>
<text x="282.6" y="91.6">HEXAGON SOCKET HEAD</text>
<text x="344.2" y="91.6">STEEL GRADE 2,</text>
<text x="391.7" y="91.6">21 G</text>
<text x="282.5" y="101.9">1/4-20 UNC X 3 STEEL</text>
<text x="282.7" y="96.8">CAP SCREW ANSI B18.3 -</text>
<text x="344" y="96.8">BLACK</text>
<text x="282.7" y="107">GRADE 2 BLACK V1</text>
<text x="167.6" y="112.3">234.55mm</text>
<text x="207.5" y="139.8">197.46mm</text>
<text x="188.9" y="147.5">150mm</text>
<text x="85" y="169.1">280mm</text>
<text x="150.4" y="215.7">250mm</text>
<text x="289.3" y="261.2">B</text>
<text x="301.2" y="268.1">1:5 (From parent)</text>
<text x="333.6" y="268.2">1980 g</text>
<text x="386.8" y="268.1">1/1</text>
</g>
<g font-size="3.5">
<text x="287.3" y="210.1">PROJECT</text>
<text x="287.3" y="225.8">TITLE</text>
<text x="220.7" y="255.2">APPROVED</text>
<text x="286.7" y="254.5">SIZE</text>
<text x="306.1" y="254.5">CODE</text>
<text x="328.4" y="254.5">DWG NO</text>
<text x="406" y="254.5">REV</text>
<text x="220.7" y="261.5">CHECKED</text>
<text x="220.7" y="267.9">DRAWN</text>
<text x="242" y="267.9">Matt Kars</text>
<text x="268.9" y="267.9">4/14/2025</text>
<text x="287.5" y="267.9">SCALE</text>
<text x="322.1" y="267.9">MASS</text>
<text x="372.9" y="267.9">SHEET</text>
</g>
</svg>
